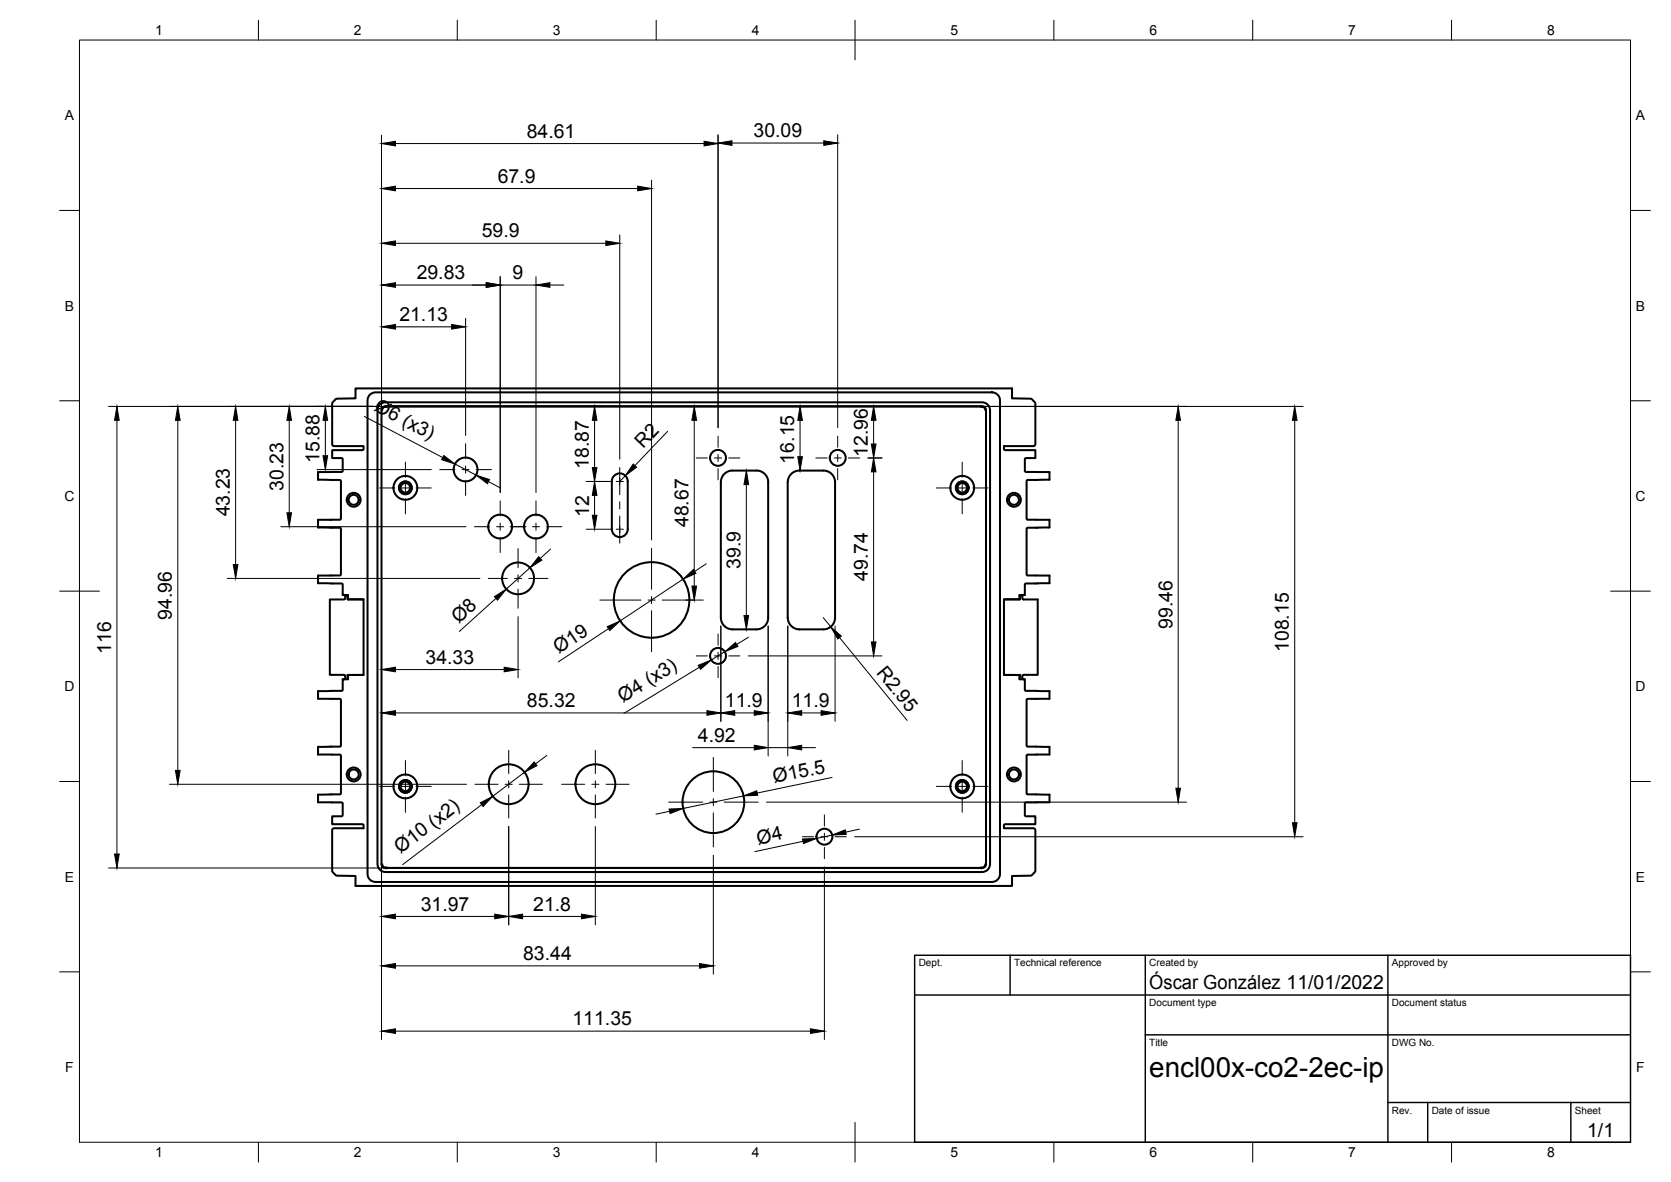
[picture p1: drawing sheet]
<svg xmlns="http://www.w3.org/2000/svg" width="420mm" height="297mm" viewBox="0 0 420 297" stroke-linecap="round" stroke-linejoin="round" font-family="sans-serif">
<!-- layer: Visible -->
<g fill="none" stroke="#000" stroke-width=".51">
<path d="M93 99.2l.7-.4 .7-.2h155a2.02 2.02 0 0 1 2 2v119a2.02 2.02 0 0 1-2 2h-155a2.02 2.02 0 0 1-2-2v-119l.2-.7zM95.5 101.7l.7-.4 .7-.2h150a2.02 2.02 0 0 1 2 2v114a2.02 2.02 0 0 1-2 2h-150a2.02 2.02 0 0 1-2-2v-114l.2-.8zM96.2 102.4l.7-.3h150a.98 .98 0 0 1 1 1v114a.98 .98 0 0 1-1 1h-150a.98 .98 0 0 1-1-1v-114zM97.1 102.1l-.7 .3-.3 .7M97.1 102.1h149.7M97.1 102.1h.1M154.4 119.5a2 2 0 0 1 2.2-.4 2 2 0 0 1 1.2 1.9v12a2 2 0 0 1-2 2 2 2 0 0 1-2-2v-12l.1-.6zM182.4 118.9l1.1-.6h.7l6-.1a2.92 2.92 0 0 1 2.9 3l.1 34a2.95 2.95 0 0 1-3 3h-6a2.95 2.95 0 0 1-2.9-3v-34a2.95 2.95 0 0 1 1.1-2.3zM199.2 118.9l1.2-.6h.6l6-.1a2.95 2.95 0 0 1 3 3v34a2.95 2.95 0 0 1-3 3h-6a2.99 2.99 0 0 1-2.9-3v-34a2.95 2.95 0 0 1 1.1-2.3zM246.8 102.1l.6 .3 .4 .7M246.8 102.1h.1M82.9 150.7h3.6l.3-.2v-.9h.6v1h4v19h-4v1h-.6v-.8l-.3-.2h-3.6z"/>
<path d="M86.2 149.5l.6 .1M87.5 150.6h-.1M87.5 149.5l-.1 .1M91.4 150.6h-3.9v-1.1h-1.3v-2.6l-.2-.2-6-.1v-2h5.5l.2-.3v-11.5l-.2-.2h-5.5v-2h5.5l.2-.2v-9.6l-.2-.2h-5.5v-2h5.9l.2-.2 .1-3.1-.3-.2h-2.4v-2h7.6l.3-.2v-.8h-7.5l-.4-.4 .1-10.5 .8-.9 .3-.1 4.7-.1v-2.5h165.1v2.5l4.7 .1 1.1 1.1-.1 10.6-.3 .2h-7.5v.8l.3 .2h7.6v2h-2.3l-.3 .2v3.1l.3 .2h5.9v2h-5.5l-.3 .3v9.5l.3 .2h5.5v2h-5.5l-.3 .2v11.6l.3 .2h5.5v2l-6.1 .1-.1 .2v2.6h-1.4v1.1h-3.9v19h3.9v1.1h1.4v2.7l.1 .2 6.1 .1v1.9h-5.5l-.3 .3v11.5l.3 .2 5.5 .1v1.9h-5.5l-.3 .2v9.6l.3 .2 5.5 .1v1.9h-5.9l-.3 .2v3.1l.3 .2h2.3v2h-7.6l-.2 .2-.1 .8h7.5l.4 .4v10.5l-.8 .9-.4 .2h-4.6v2.5h-165.1v-2.5h-4.7l-.3-.2-.8-.9-.1-10.5 .4-.4h7.5v-.8l-.3-.2h-7.6v-2h2.4l.3-.2-.1-3.1-.2-.2h-5.9v-1.9l5.5-.1 .2-.3v-9.5l-.2-.2h-5.5v-1.9l5.5-.1 .2-.2v-11.6l-.2-.2h-5.5v-1.9l6-.1 .2-.2v-2.7h1.3v-1.1h3.9M252.4 150.6h4M256.3 149.5v1.1M257 149.6l.1 .9 .3 .2h3.5v18.9h-3.5l-.3 .2-.1 .8M257.7 149.5l-1.3 .1M86.8 170.6l-.6 .1M87.4 170.6l.1 .1M87.4 169.6h.1M252.4 169.6h4"/>
<path d="M256.4 169.6l-.1 1.1M256.4 170.6l1.3 .1M256.4 169.6h-.1M96.1 217.2l.3 .7 .7 .2h149.7l.6-.2 .4-.7M97.1 218.1h.1M246.8 218.1h.1"/>
<circle cx="117.1" cy="118" r="3"/>
<circle cx="180.5" cy="115.1" r="2"/>
<circle cx="210.6" cy="115.1" r="2"/>
<circle cx="88.9" cy="125.6" r="1.26"/>
<circle cx="88.9" cy="125.6" r="1.75"/>
<circle cx="101.9" cy="122.6" r="1.6"/>
<circle cx="101.9" cy="122.6" r="1.2"/>
<circle cx="101.9" cy="122.6" r="3"/>
<circle cx="125.8" cy="132.3" r="3"/>
<circle cx="134.8" cy="132.3" r="3"/>
<circle cx="241.9" cy="122.6" r="3"/>
<circle cx="241.9" cy="122.6" r="1.6"/>
<circle cx="241.9" cy="122.6" r="1.2"/>
<circle cx="254.9" cy="125.6" r="1.26"/>
<circle cx="254.9" cy="125.6" r="1.75"/>
<circle cx="130.3" cy="145.3" r="4"/>
<circle cx="163.8" cy="150.8" r="9.5"/>
<circle cx="180.5" cy="164.8" r="2"/>
<circle cx="88.9" cy="194.6" r="1.26"/>
<circle cx="88.9" cy="194.6" r="1.75"/>
<circle cx="101.9" cy="197.6" r="3"/>
<circle cx="101.9" cy="197.6" r="1.6"/>
<circle cx="101.9" cy="197.6" r="1.2"/>
<circle cx="127.9" cy="197.1" r="5"/>
<circle cx="149.7" cy="197.1" r="5"/>
<circle cx="241.9" cy="197.6" r="1.6"/>
<circle cx="241.9" cy="197.6" r="1.2"/>
<circle cx="241.9" cy="197.6" r="3"/>
<circle cx="254.9" cy="194.6" r="1.26"/>
<circle cx="254.9" cy="194.6" r="1.75"/>
<circle cx="179.4" cy="201.6" r="7.8"/>
<circle cx="207.3" cy="210.3" r="2"/>
</g>
<g fill="#000" stroke="#000" stroke-width=".25">
<circle cx="97.1" cy="102.1" r=".24"/>
<circle cx="246.7" cy="102.1" r=".24"/>
<circle cx="97.1" cy="218.1" r=".24"/>
<circle cx="246.7" cy="218.1" r=".24"/>
</g>
<!-- layer: Border -->
<g fill="none" stroke="#000" stroke-width=".25">
<path d="M20 10.1h390v276.9h-390zM65 5.1v5M115 5.1v5M165 5.1v5M215 5.1v10M265 5.1v5M315 5.1v5M365 5.1v5M15 52.9h5M410 52.9h5M15 100.7h5M410 100.7h5"/>
<path d="M15 148.6h10M405 148.6h10M15 196.4h5M410 196.4h5M15 244.2h5M410 244.2h5M65 287v5M115 287v5M165 287v5M215 282.1v9.9M265 287v5M315 287v5"/>
<path d="M365 287v5"/>
</g>
<!-- layer: TitleBlock -->
<path d="M230 240.1h180v46.9h-180zM230 250h180M254 240.1v9.9M288 240.1v46.9M349 240.1v46.9M288 260.1h122M349 277.1h61M359 277.1v9.9M395 277.1v9.9" fill="none" stroke="#000" stroke-width=".36"/>
<!-- layer: Center Lines -->
<g fill="none" stroke="#000" stroke-width=".25">
<path d="M101.9 116.1v3.9M110.6 118h3.8M116.2 118h1.8M117.1 111.5v3.8M117.1 117.1v1.8M119.7 118h3.9M155.8 117.5v6.8M175 115.1h2.9M179.6 115.1h1.8M180.6 109.6v2.8M180.6 114.2v1.8M180.6 117.8v2.8"/>
<path d="M183.2 115.1h2.8M205.1 115.1h2.9M209.7 115.1h1.8M210.6 109.6v2.8M210.6 114.2v1.8M210.6 117.8v2.8M213.3 115.1h2.8M241.9 116.1v3.9M95.4 122.6h3.9M101 122.6h1.8M101.9 121.7v1.8M101.9 125.3v3.8"/>
<path d="M104.6 122.6h3.8M117.1 120.7v3.8M119.3 132.4h3.8M124.9 132.4h1.8M125.8 125.9v3.8M125.8 131.5v1.8M125.8 135v3.9M128.3 132.4h4M130.3 137.9v4.8M133.9 132.4h1.8M134.8 125.9v3.8M134.8 131.5v1.8"/>
<path d="M134.8 135v3.9M137.4 132.4h3.9M154.9 121h1.8M154.9 133h1.8M155.8 126.1v1.8M155.8 129.7v6.8M163.8 137.8v10.3M235.4 122.6h3.8M241 122.6h1.8M241.9 121.7v1.8M241.9 125.3v3.8M244.6 122.6h3.8"/>
<path d="M122.8 145.4h4.8M129.4 145.4h1.8M130.3 144.5v1.7M130.3 148v4.9M132.9 145.4h4.9M150.8 150.8h10.4M162.9 150.8h1.8M163.8 149.9v1.8M163.8 153.5v10.3M166.5 150.8h10.3M180.6 159.3v2.8M175 164.8h2.9"/>
<path d="M179.6 164.8h1.8M180.6 163.9v1.8M180.6 167.5v2.8M183.2 164.8h2.8M95.4 197.6h3.9M101 197.6h1.8M101.9 191.1v3.9M101.9 196.7v1.8M104.6 197.6h3.8M119.4 197.1h5.8M127 197.1h1.8M127.9 188.6v5.8"/>
<path d="M127.9 196.2v1.8M127.9 199.8v5.8M130.6 197.1h5.8M141.2 197.1h5.8M148.8 197.1h1.8M149.7 188.6v5.8M149.7 196.2v1.8M149.7 199.8v5.8M152.4 197.1h5.8M179.4 190.3v8.6M235.4 197.6h3.8M241 197.6h1.8"/>
<path d="M241.9 191.1v3.9M241.9 196.7v1.8M244.6 197.6h3.8M101.9 200.3v3.8M168.1 201.6h8.6M178.5 201.6h1.8M179.4 200.7v1.8M179.4 204.3v8.5M182.1 201.6h8.5M201.8 210.3h2.8M206.4 210.3h1.8M207.3 204.8v2.8"/>
<path d="M207.3 209.4v1.8M207.3 212.9v2.9M210 210.3h2.8M241.9 200.3v3.8"/>
</g>
<!-- layer: Dimensions -->
<g fill="none" stroke="#000" stroke-width=".25">
<path d="M95.9 34v69.1M99.4 36.1h77.6M180.6 33.9v73.6M184 35.9h23.1M210.6 33.9v73.6M99.4 47.4h60.9M155.8 59v56.4M163.8 45.3v90.4M99.4 71.6h22.9M99.4 61.1h52.9M125.8 69.5v54.3M125.8 71.6h9"/>
<path d="M134.8 69.5v54.3M138.3 71.6h3.5M99.4 82.1h14.2M117.1 80v29.4M27.3 102.1h67.5M29.4 105.6v109M42.6 102.1h54.3M44.7 105.6v88M59.2 105.6v36.3M72.7 105.6v23.3M79.7 118h28.8M81.8 105.6v8.9"/>
<path d="M91.6 104.7l19.7 10.3M98 102.1h229.7M114.4 116.6l5.3 2.8M149.5 105.6v11.9M157.2 119.6l-1.4 1.4M167.9 108.4l-8.3 8.6M174.6 105.6v41.7M201.2 105.6v9.2M203.1 118.3h.2M218.2 115.1h3.6M219.7 105.6v6M219.7 118.6v42.7"/>
<path d="M296.2 105.6v92.5M325.5 105.6v101.2M70.6 132.4h46.6M122.8 121l3.1 1.7M138.4 138l-2.6 2.3M147.4 121h6.3M147.4 133h6.3M149.5 124.5v5M187.7 121.8v32.9M57.1 145.4h63.6M124.7 150.4l-9.2 8.3M130.3 155v15.4"/>
<path d="M133.2 142.7l-5.9 5.3M153 158l-12.6 8.3M171.7 145.5l-15.8 10.5M172.5 150.8h2.2M177.6 141.7l-2.9 1.9M181.3 157.3v24M193.1 157.3v32.7M198.1 157.3v32.7M207 155.2l1.9 2.3M210 157.3v24M95.9 167.5v2.9M95.9 178v3.3"/>
<path d="M99.4 179.2h78.4M99.4 168.3h27.4M175.9 167.7l-19 11.6M182.2 163.8l-3.4 2.1M184.7 179.2h5M188.2 164.8h33.6M188.2 160.1l-3 1.9M201.6 179.2h4.9M211.1 160.2l17 20.8M42.6 197.1h74.7M131.9 194.1l-8 6M137.5 189.9l-2.8 2"/>
<path d="M174.2 187.9h15.5M193.1 187.9h5M201.6 187.9h3.5M209.2 195.4l-18.8 3.9M27.3 218.1h69.6M95.9 217.1v44.1M121.1 202.2l-19.9 15.1M127.9 207.7v24.7M149.7 207.7v24.7M168.4 203.9l-3.5 .7M179.4 214.9v29.9M187 200l-15.2 3.2"/>
<path d="M192.7 201.6h105.6M201.9 211.4l-12.1 2.6M207.3 217.9v43.3M209.2 209.9l-3.9 .8M214.9 210.3h112.8M216.1 208.4l-3.4 .7M99.4 230.3h25M131.4 230.3h14.8M99.4 242.7h76.5M99.4 259.1h104.4"/>
</g>
<g fill="#000" stroke="#000" stroke-width=".25">
<path d="M95.9 36.1l3.5-.6v1.2zM177 35.5l3.6 .6-3.6 .6zM180.6 35.9l3.4-.5v1.1zM207.1 35.4l3.5 .5-3.5 .6zM95.9 47.4l3.5-.6v1.1zM160.3 46.8l3.5 .6-3.5 .5zM95.9 71.6l3.5-.6v1.2zM95.9 61.1l3.5-.6v1.2zM122.3 71l3.5 .6-3.5 .6zM134.8 71.6l3.5-.6v1.2zM152.3 60.5l3.5 .6-3.5 .6zM95.9 82.1l3.5-.6v1.2z"/>
<path d="M113.6 81.5l3.5 .6-3.5 .6zM29.4 102.1l.6 3.5h-1.2zM44.7 102.1l.6 3.5h-1.2zM59.2 102.1l.6 3.5h-1.1zM72.7 102.1l.6 3.5h-1.2zM81.2 114.5h1.2l-.6 3.5zM81.8 102.1l.6 3.5h-1.2zM111.6 114.5l2.8 2.1-3.4-1.1zM148.9 117.5h1.2l-.6 3.5zM149.5 102.1l.6 3.5h-1.2zM159.2 116.6l.9 .8-2.9 2.2zM174.6 102.1l.6 3.5h-1.2z"/>
<path d="M200.6 114.8h1.2l-.6 3.5zM201.2 102.1l.6 3.5h-1.2zM219.1 111.6h1.2l-.6 3.5zM219.7 102.1l.6 3.5h-1.2zM219.7 115.1l.6 3.5h-1.2zM296.2 102.1l.6 3.5h-1.1zM325.5 102.1l.6 3.5h-1.1zM72.1 128.9h1.2l-.6 3.5zM119.7 119.4l3.4 1.1-.5 1zM135.4 139.9l.8 .9-3 1.9zM149.5 121l.6 3.5h-1.2zM148.9 129.5h1.2l-.6 3.5z"/>
<path d="M187.7 118.3l.5 3.5h-1.1zM58.7 141.9h1.1l-.6 3.5zM124.3 150l3-2-2.2 2.8zM152.7 157.5l3.2-1.5-2.6 2.5zM174 147.3h1.2l-.6 3.5zM171.7 145.5l2.6-2.4 .7 1zM187.1 154.7h1.1l-.5 3.5zM208.9 157.5l2.6 2.4-.8 .7zM95.9 179.2l3.5-.6v1.2zM95.9 168.3l3.5-.6v1.1zM126.8 167.7l3.5 .6-3.5 .5zM175.6 167.2l3.2-1.3-2.7 2.3z"/>
<path d="M177.8 178.6l3.5 .6-3.5 .6zM181.3 179.2l3.4-.6v1.2zM182.2 163.8l2.7-2.3 .6 1zM189.7 178.6l3.4 .6-3.4 .6zM198.1 179.2l3.5-.6v1.2zM206.5 178.6l3.5 .6-3.5 .6zM219.1 161.3h1.2l-.6 3.5zM44.1 193.6h1.2l-.6 3.5zM134.3 191.5l.7 .9-3.1 1.7zM189.7 187.3l3.4 .6-3.4 .6zM187 200l3.3-1.3 .2 1.2zM198.1 187.9l3.5-.6v1.2z"/>
<path d="M295.7 198.1h1.1l-.6 3.5zM28.8 214.6h1.2l-.6 3.5zM120.8 201.7l3.1-1.6-2.4 2.6zM168.2 203.3l3.6-.1-3.3 1.3zM201.8 210.8l3.5-.1-3.3 1.3zM209.2 209.9l3.3-1.4 .3 1.2zM325 206.8h1.1l-.6 3.5zM95.9 230.3l3.5-.6v1.2zM124.4 229.7l3.5 .6-3.5 .6zM127.9 230.3l3.5-.6v1.2zM146.2 229.7l3.5 .6-3.5 .6zM95.9 242.7l3.5-.6v1.2z"/>
<path d="M95.9 259.1l3.5-.6v1.2zM175.9 242.1l3.5 .6-3.5 .6zM203.8 258.5l3.5 .6-3.5 .6z"/>
</g>
<text font-size="7" x="289" y="270.6">encl00x-co2-2ec-ip</text>
<g font-size="4.9">
<text x="132.5" y="34.6">84.61</text>
<text x="189.5" y="34.5">30.09</text>
<text x="125.1" y="45.9">67.9</text>
<text x="121.1" y="59.7">59.9</text>
<text x="104.8" y="70.2">29.83</text>
<text x="128.9" y="70.2">9</text>
<text x="100.4" y="80.7">21.13</text>
<text x="93.8" y="103.1" transform="rotate(28 93.8 103.1)">Ø6 (x3)</text>
<text x="161.7" y="112.8" transform="rotate(-47 161.7 112.8)">R2</text>
<text x="80.3" y="116.3" transform="rotate(-90 80.3 116.3)">15.88</text>
<text x="148" y="117.8" transform="rotate(-90 148 117.8)">18.87</text>
<text x="199.7" y="116.5" transform="rotate(-90 199.7 116.5)">16.15</text>
<text x="218.2" y="114.9" transform="rotate(-90 218.2 114.9)">12.96</text>
<text x="71.3" y="123.3" transform="rotate(-90 71.3 123.3)">30.23</text>
<text x="57.8" y="129.8" transform="rotate(-90 57.8 129.8)">43.23</text>
<text x="148.1" y="129.8" transform="rotate(-90 148.1 129.8)">12</text>
<text x="173.1" y="132.5" transform="rotate(-90 173.1 132.5)">48.67</text>
<text x="186.2" y="143" transform="rotate(-90 186.2 143)">39.9</text>
<text x="218.2" y="146" transform="rotate(-90 218.2 146)">49.74</text>
<text x="43.2" y="155.7" transform="rotate(-90 43.2 155.7)">94.96</text>
<text x="115.3" y="156.7" transform="rotate(-42 115.3 156.7)">Ø8</text>
<text x="294.8" y="158" transform="rotate(-90 294.8 158)">99.46</text>
<text x="27.9" y="164.4" transform="rotate(-90 27.9 164.4)">116</text>
<text x="107" y="166.8">34.33</text>
<text x="140.5" y="164.4" transform="rotate(-34 140.5 164.4)">Ø19</text>
<text x="324.1" y="163.8" transform="rotate(-90 324.1 163.8)">108.15</text>
<text x="220.2" y="169.1" transform="rotate(51 220.2 169.1)">R2.95</text>
<text x="132.5" y="177.7">85.32</text>
<text x="156.6" y="176.6" transform="rotate(-31 156.6 176.6)">Ø4 (x3)</text>
<text x="182.3" y="177.7">11.9</text>
<text x="199.1" y="177.7">11.9</text>
<text x="175.5" y="186.4">4.92</text>
<text x="194.7" y="196.8" transform="rotate(-12 194.7 196.8)">Ø15.5</text>
<text x="100.7" y="214.6" transform="rotate(-37 100.7 214.6)">Ø10 (x2)</text>
<text x="190.6" y="212.3" transform="rotate(-12 190.6 212.3)">Ø4</text>
<text x="105.8" y="228.8">31.97</text>
<text x="134.1" y="228.8">21.8</text>
<text x="131.6" y="241.3">83.44</text>
<text x="289" y="248.5">Óscar González 11/01/2022</text>
<text x="144" y="257.7">111.35</text>
<text x="399.1" y="285.7">1/1</text>
</g>
<g font-size="3.5">
<text x="39" y="8.8">1</text>
<text x="89" y="8.8">2</text>
<text x="139" y="8.8">3</text>
<text x="189" y="8.8">4</text>
<text x="239" y="8.8">5</text>
<text x="289" y="8.8">6</text>
<text x="339" y="8.8">7</text>
<text x="389" y="8.8">8</text>
<text x="16.3" y="30.2">A</text>
<text x="411.3" y="30.2">A</text>
<text x="16.3" y="78">B</text>
<text x="411.3" y="78">B</text>
<text x="16.2" y="125.9">C</text>
<text x="411.2" y="125.9">C</text>
<text x="16.2" y="173.7">D</text>
<text x="411.2" y="173.7">D</text>
<text x="16.3" y="221.6">E</text>
<text x="411.3" y="221.6">E</text>
<text x="16.4" y="269.4">F</text>
<text x="411.4" y="269.4">F</text>
<text x="39" y="290.8">1</text>
<text x="89" y="290.8">2</text>
<text x="139" y="290.8">3</text>
<text x="189" y="290.8">4</text>
<text x="239" y="290.8">5</text>
<text x="289" y="290.8">6</text>
<text x="339" y="290.8">7</text>
<text x="389" y="290.8">8</text>
</g>
<g font-size="2.5">
<text x="231" y="242.9">Dept.</text>
<text x="255" y="242.9">Technical reference</text>
<text x="289" y="242.9">Created by</text>
<text x="350" y="242.9">Approved by</text>
<text x="289" y="252.8">Document type</text>
<text x="350" y="252.8">Document status</text>
<text x="289" y="262.9">Title</text>
<text x="350" y="262.9">DWG No.</text>
<text x="350" y="279.9">Rev.</text>
<text x="360" y="279.9">Date of issue</text>
<text x="396" y="279.9">Sheet</text>
</g>
</svg>
